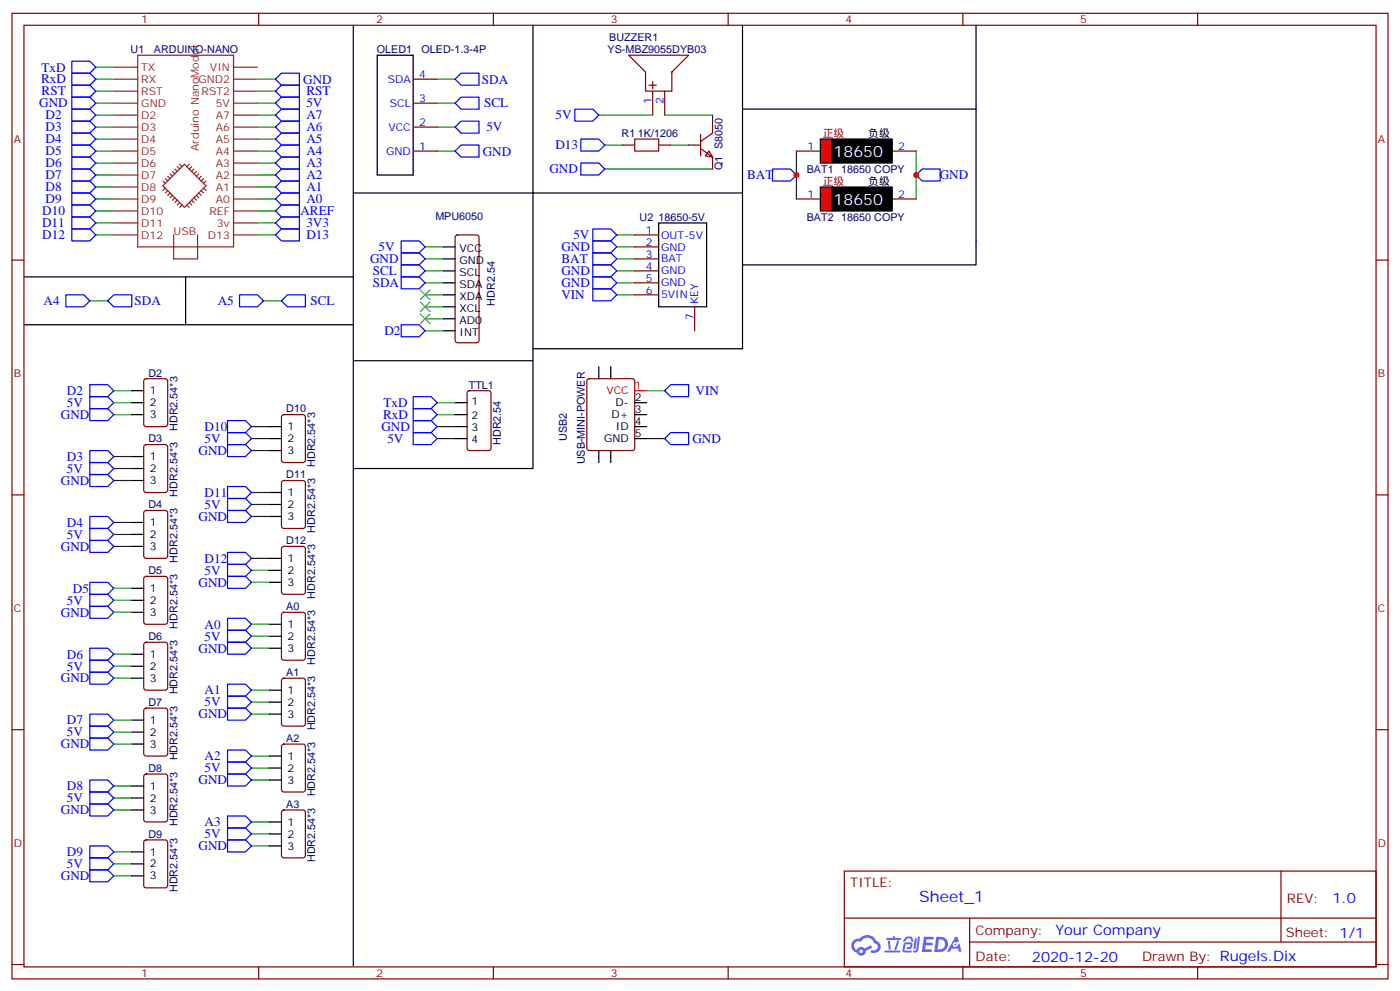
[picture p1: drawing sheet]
<svg xmlns="http://www.w3.org/2000/svg" width="412mm" height="292mm" viewBox="0 0 412 292" stroke-linecap="round" stroke-linejoin="round" font-family="sans-serif">
<path d="M287.5 7.4v24.7h-68.8M287.5 32.1v45.9h-68.8" fill="none" stroke="#000" stroke-width=".35"/>
<path d="M185.2 16.3h17.6l-4.9 4.9v5.6h-7.8v-5.6zM191.2 25.1h2.1M192.3 24v2.1M192.3 26.8v7.1M195.8 26.8v7.1M234.6 44.5h7.1M262.8 44.5h7.1" fill="none" stroke="#870000" stroke-width=".35"/>
<path d="M234.6 44.5v14.1M269.9 44.5v14.1" fill="none" stroke="#008700" stroke-width=".35"/>
<path d="M227.5 49.8h5.3l1.8 1.7-1.8 1.8h-5.3zM269.9 51.5l1.7-1.7h5.3v3.5h-5.3z" fill="none" stroke="#00f" stroke-width=".35"/>
<path d="M241.7 41h3.5v7h-3.5z" fill="#f00" stroke="#000" stroke-width=".35"/>
<path d="M245.2 41h17.6v7h-17.6z" fill="#000" stroke="#000" stroke-width=".35"/>
<path d="M218.7 7.4v49.4h-61.7M218.7 56.8v45.9h-61.7" fill="none" stroke="#000" stroke-width=".35"/>
<path d="M176.4 33.9h15.9M195.8 33.9h14.1v1.8M178.2 49.8h31.7M178.2 42.7h5.2M197.6 42.7h5.2M181.7 79.8h5.3M181.7 76.2h5.3M181.7 72.7h5.3M181.7 69.2h5.3M181.7 86.8h5.3M181.7 83.3h5.3" fill="none" stroke="#008700" stroke-width=".35"/>
<path d="M169.3 32.1h5.3l1.8 1.8-1.8 1.8h-5.3zM171.1 41h5.3l1.8 1.7-1.8 1.8h-5.3zM171.1 48h5.3l1.8 1.8-1.8 1.7h-5.3zM174.6 78h5.3l1.8 1.8-1.8 1.7h-5.3zM174.6 74.5h5.3l1.8 1.7-1.8 1.8h-5.3zM174.6 70.9h5.3l1.8 1.8-1.8 1.8h-5.3zM174.6 67.4h5.3l1.8 1.8-1.8 1.7h-5.3zM174.6 85.1h5.3l1.8 1.7-1.8 1.8h-5.3zM174.6 81.5h5.3l1.8 1.8-1.8 1.8h-5.3z" fill="none" stroke="#00f" stroke-width=".35"/>
<path d="M187 41h7v3.5h-7z" fill="none" stroke="#a10000" stroke-width=".35"/>
<path d="M206.4 39.5v6.4M209.9 35.7v3.5l-3.5 2.5M183.4 42.7h3.6M194 42.7h3.6M202.8 42.7h3.6M206.4 43.8l3.5 2.4v3.6M208.8 44.5l1.1 1.7-2.1-.3zM234.6 58.6h7.1M262.8 58.6h7.1" fill="none" stroke="#870000" stroke-width=".35"/>
<path d="M241.7 55.1h3.5v7h-3.5z" fill="#f00" stroke="#000" stroke-width=".35"/>
<path d="M245.2 55.1h17.6v7h-17.6z" fill="#000" stroke="#000" stroke-width=".35"/>
<g fill="none" stroke="#000" stroke-width=".35">
<path d="M104.1 7.4v74.1h-97M111.1 16.3h10.6v35.2h-10.6zM157 7.4v49.4h-52.9M157 56.8v49.4h-52.9M130.5 72.7h3.6M130.5 76.2h3.6M130.5 79.8h3.6M194 65.7h14.1v24.6h-14.1zM7.1 95.6h97M54.7 81.5v14.1M104.1 81.5v202.9M130.5 83.3h3.6"/>
<path d="M130.5 86.8h3.6M130.5 90.3h3.6M130.5 93.9h3.6M130.5 97.4h3.6M38.8 118.6h3.5M38.8 115h3.5M134.1 118.6h3.5M157 106.2v31.8h-52.9M38.8 122.1h3.5M38.8 134.4h3.5M38.8 138h3.5M79.4 125.6h3.5"/>
<path d="M79.4 129.2h3.5M79.4 132.7h3.5M134.1 122.1h3.5M134.1 125.6h3.5M134.1 129.2h3.5M38.8 141.5h3.5M38.8 153.8h3.5M38.8 157.4h3.5M79.4 152.1h3.5M79.4 145h3.5M79.4 148.6h3.5M38.8 160.9h3.5"/>
<path d="M38.8 173.2h3.5M38.8 176.8h3.5M79.4 171.5h3.5M79.4 164.4h3.5M79.4 168h3.5M38.8 180.3h3.5M38.8 199.7h3.5M38.8 192.7h3.5M38.8 196.2h3.5M79.4 190.9h3.5M79.4 183.8h3.5M79.4 187.4h3.5"/>
<path d="M38.8 219.1h3.5M38.8 212.1h3.5M38.8 215.6h3.5M79.4 210.3h3.5M79.4 203.2h3.5M79.4 206.8h3.5M38.8 238.5h3.5M38.8 231.5h3.5M38.8 235h3.5M79.4 229.7h3.5M79.4 222.6h3.5M79.4 226.2h3.5"/>
<path d="M38.8 257.9h3.5M38.8 250.9h3.5M38.8 254.4h3.5M79.4 249.1h3.5M79.4 242h3.5M79.4 245.6h3.5"/>
</g>
<g fill="none" stroke="#870000" stroke-width=".35">
<path d="M3.5 3.9h405.4v284.4h-405.4zM7.1 7.4h398.2v277.3h-398.2zM76.2 3.9v3.5M145.3 3.9v3.5M214.5 3.9v3.5M283.6 3.9v3.5M352.8 3.9v3.5M121.7 37.4h7.1M121.7 30.4h7.1M121.7 23.3h7.1M121.7 44.5h7.1M3.5 76.6h3.6"/>
<path d="M134.3 69.4l.5-.2h5.6l.5 .2 .2 .5v30.3l-.2 .5-.5 .2h-5.6l-.5-.2-.2-.5v-30.3zM187 69.2h7M187 72.7h7M187 76.2h7M187 79.8h7M405.3 76.6h3.6M187 83.3h7M187 86.8h7M204.6 90.3v7.1M42.6 111.7l.4-.2h5.7l.6 .4 .1 13-.5 .7h-5.9l-.6-.4-.1-13zM137.8 115.2l.5-.2h5.6l.7 .5v16.5l-.4 .6-5.9 .1-.7-.5v-16.5zM42.6 131.1l.4-.2h5.7l.6 .4 .1 13-.5 .7h-5.9l-.6-.4-.1-13z"/>
<path d="M83.1 122.3l.5-.2h5.7l.6 .4 .1 13-.5 .7h-5.9l-.6-.5-.1-12.9zM3.5 145.7h3.6M42.6 150.5l.4-.2h5.7l.6 .4 .1 13-.5 .7h-5.9l-.6-.4-.1-13zM83.1 141.7l.5-.2h5.7l.6 .4 .1 13-.5 .7h-5.9l-.6-.5-.1-12.9zM405.3 145.7h3.6M42.6 169.9l.4-.2h5.7l.6 .5 .1 12.9-.5 .7h-5.9l-.6-.4-.1-13zM83.1 161.1l.5-.2h5.7l.6 .4 .1 13-.5 .7h-5.9l-.6-.4-.1-13zM42.6 189.3l.4-.2h5.7l.6 .5 .1 12.9-.5 .7h-5.9l-.6-.4-.1-13zM83.1 180.5l.5-.2h5.7l.6 .4 .1 13-.5 .7h-5.9l-.6-.4-.1-13zM83.1 199.9l.5-.2h5.7l.6 .4 .1 13-.5 .7h-5.9l-.6-.4-.1-13zM3.5 214.9h3.6M42.6 208.7l.4-.2h5.7l.6 .5 .1 12.9-.5 .7h-5.9l-.6-.4-.1-13z"/>
<path d="M83.1 219.3l.5-.2h5.7l.6 .4 .1 13-.5 .7h-5.9l-.6-.4-.1-13zM405.3 214.9h3.6M42.6 228.1l.4-.2h5.7l.6 .5 .1 12.9-.5 .7h-5.9l-.6-.4-.1-13zM83.1 238.7l.5-.2h5.7l.6 .4 .1 13-.5 .7h-5.9l-.6-.4-.1-13zM42.6 247.5l.4-.2h5.7l.6 .5 .1 12.9-.5 .7h-5.9l-.6-.4-.1-13zM248.7 256.5h156.6v28.2h-156.6zM377.3 256.5v20.9M248.7 270.4h156.5M285.6 277.4h119.6M285.6 270.4v14.1M3.5 284h3.6M76.2 284.7v3.6"/>
<path d="M145.3 284.7v3.6M214.5 284.7v3.6M283.6 284.7v3.6M352.8 284.7v3.6M405.3 284h3.6"/>
</g>
<g fill="none" stroke="#008700" stroke-width=".35">
<path d="M28.2 19.8h5.3M28.2 37.4h5.3M28.2 30.4h5.3M28.2 23.3h5.3M28.2 26.8h5.3M28.2 33.9h5.3M75.8 37.4h5.3M75.8 30.4h5.3M75.8 23.3h5.3M75.8 26.8h5.3M75.8 33.9h5.3M128.8 37.4h5.3"/>
<path d="M128.8 30.4h5.3M128.8 23.3h5.3M28.2 44.5h5.3M28.2 41h5.3M28.2 48h5.3M28.2 51.5h5.3M28.2 55.1h5.3M28.2 58.6h5.3M75.8 44.5h5.3M75.8 41h5.3M75.8 48h5.3M75.8 51.5h5.3"/>
<path d="M75.8 55.1h5.3M75.8 58.6h5.3M128.8 44.5h5.3M28.2 65.7h5.3M28.2 62.1h5.3M28.2 69.2h5.3M75.8 65.7h5.3M75.8 62.1h5.3M75.8 69.2h5.3M125.2 72.7h5.3M125.2 76.2h5.3M125.2 79.8h5.3"/>
<path d="M26.5 88.6h5.2M77.6 88.6h5.3M125.2 83.3h5.3M125.2 86.8h5.3M125.2 90.3h5.3M125.2 93.9h5.3M125.2 97.4h5.3M33.5 118.6h5.3M33.5 115h5.3M128.8 118.6h5.3M33.5 122.1h5.3M33.5 134.4h5.3"/>
<path d="M33.5 138h5.3M74.1 125.6h5.3M74.1 129.2h5.3M74.1 132.7h5.3M128.8 125.6h5.3M128.8 129.2h5.3M128.8 122.1h5.3M33.5 141.5h5.3M33.5 157.4h5.3M33.5 153.8h5.3M74.1 145h5.3M74.1 148.6h5.3"/>
<path d="M74.1 152.1h5.3M33.5 160.9h5.3M33.5 173.2h5.3M33.5 176.8h5.3M74.1 171.5h5.3M74.1 168h5.3M74.1 164.4h5.3M33.5 180.3h5.3M33.5 199.7h5.3M33.5 196.2h5.3M33.5 192.7h5.3M74.1 183.8h5.3"/>
<path d="M74.1 187.4h5.3M74.1 190.9h5.3M33.5 212.1h5.3M33.5 215.6h5.3M33.5 219.1h5.3M74.1 210.3h5.3M74.1 206.8h5.3M74.1 203.2h5.3M33.5 238.5h5.3M33.5 235h5.3M33.5 231.5h5.3M74.1 229.7h5.3"/>
<path d="M74.1 226.2h5.3M74.1 222.6h5.3M33.5 257.9h5.3M33.5 254.4h5.3M33.5 250.9h5.3M74.1 249.1h5.3M74.1 245.6h5.3M74.1 242h5.3"/>
</g>
<g fill="none" stroke="#00f" stroke-width=".35">
<path d="M21.2 18h5.3l1.7 1.8-1.7 1.8h-5.3zM21.2 39.2h5.3l1.7 1.8-1.7 1.7h-5.3zM21.2 35.7h5.3l1.7 1.7-1.7 1.8h-5.3zM21.2 32.1h5.3l1.7 1.8-1.7 1.8h-5.3zM21.2 28.6h5.3l1.7 1.8-1.7 1.7h-5.3zM21.2 25.1h5.3l1.7 1.7-1.7 1.8h-5.3zM21.2 21.6h5.3l1.7 1.7-1.7 1.8h-5.3zM81.1 26.8l1.8-1.7h5.3v3.5h-5.3zM81.1 30.4l1.8-1.8h5.3v3.5h-5.3zM81.1 23.3l1.8-1.7h5.3v3.5h-5.3zM81.1 37.4l1.8-1.7h5.3v3.5h-5.3zM82.9 32.1h5.3v3.6h-5.3l-1.8-1.8z"/>
<path d="M82.9 39.2h5.3v3.5h-5.3l-1.8-1.7zM134.1 37.4l1.7-1.7h5.3v3.5h-5.3zM134.1 30.4l1.7-1.8h5.3v3.5h-5.3zM134.1 23.3l1.7-1.7h5.3v3.5h-5.3zM21.2 56.8h5.3l1.7 1.8-1.7 1.8h-5.3zM21.2 53.3h5.3l1.7 1.8-1.7 1.7h-5.3zM21.2 49.8h5.3l1.7 1.7-1.7 1.8h-5.3zM21.2 46.2h5.3l1.7 1.8-1.7 1.8h-5.3zM21.2 42.7h5.3l1.7 1.8-1.7 1.7h-5.3zM81.1 44.5l1.8-1.8h5.3v3.5h-5.3zM81.1 48l1.8-1.8h5.3v3.6h-5.3zM81.1 51.5l1.8-1.7h5.3v3.5h-5.3z"/>
<path d="M81.1 55.1l1.8-1.8h5.3v3.5h-5.3zM81.1 58.6l1.8-1.8h5.3v3.6h-5.3zM134.1 44.5l1.7-1.8h5.3v3.5h-5.3zM21.2 67.4h5.3l1.7 1.8-1.7 1.7h-5.3zM21.2 63.9h5.3l1.7 1.8-1.7 1.7h-5.3zM21.2 60.4h5.3l1.7 1.7-1.7 1.8h-5.3zM81.1 65.7l1.8-1.8h5.3v3.5h-5.3zM81.1 62.1l1.8-1.7h5.3v3.5h-5.3zM81.1 69.2l1.8-1.8h5.3v3.5h-5.3zM118.2 74.5h5.3l1.7 1.7-1.7 1.8h-5.3zM118.2 70.9h5.3l1.7 1.8-1.7 1.8h-5.3zM118.2 78h5.3l1.7 1.8-1.7 1.7h-5.3z"/>
<path d="M19.4 86.8h5.3l1.8 1.8-1.8 1.7h-5.3zM31.7 88.6l1.8-1.8h5.3v3.5h-5.3zM70.6 86.8h5.2l1.8 1.8-1.8 1.7h-5.2zM82.9 88.6l1.8-1.8h5.3v3.5h-5.3zM118.2 81.5h5.3l1.7 1.8-1.7 1.8h-5.3zM118.2 95.6h5.3l1.7 1.8-1.7 1.8h-5.3zM26.5 113.3h5.2l1.8 1.7-1.8 1.8h-5.2zM26.5 116.8h5.2l1.8 1.8-1.8 1.7h-5.2zM121.7 116.8h5.3l1.8 1.8-1.8 1.7h-5.3zM26.5 120.3h5.2l1.8 1.8-1.8 1.8h-5.2zM26.5 132.7h5.2l1.8 1.7-1.8 1.8h-5.2zM26.5 136.2h5.2l1.8 1.8-1.8 1.7h-5.2z"/>
<path d="M26.5 139.7h5.2l1.8 1.8-1.8 1.8h-5.2zM67 123.9h5.3l1.8 1.7-1.8 1.8h-5.3zM67 127.4h5.3l1.8 1.8-1.8 1.7h-5.3zM67 130.9h5.3l1.8 1.8-1.8 1.7h-5.3zM121.7 127.4h5.3l1.8 1.8-1.8 1.7h-5.3zM121.7 123.9h5.3l1.8 1.7-1.8 1.8h-5.3zM121.7 120.3h5.3l1.8 1.8-1.8 1.8h-5.3zM26.5 159.1h5.2l1.8 1.8-1.8 1.8h-5.2zM26.5 155.6h5.2l1.8 1.8-1.8 1.7h-5.2zM26.5 152.1h5.2l1.8 1.7-1.8 1.8h-5.2zM67 143.3h5.3l1.8 1.7-1.8 1.8h-5.3zM67 146.8h5.3l1.8 1.8-1.8 1.7h-5.3z"/>
<path d="M67 150.3h5.3l1.8 1.8-1.8 1.7h-5.3zM26.5 171.5h5.2l1.8 1.7-1.8 1.8h-5.2zM26.5 175h5.2l1.8 1.8-1.8 1.7h-5.2zM26.5 178.5h5.2l1.8 1.8-1.8 1.8h-5.2zM67 169.7h5.3l1.8 1.8-1.8 1.7h-5.3zM67 166.2h5.3l1.8 1.8-1.8 1.7h-5.3zM67 162.7h5.3l1.8 1.7-1.8 1.8h-5.3zM26.5 197.9h5.2l1.8 1.8-1.8 1.8h-5.2zM26.5 194.4h5.2l1.8 1.8-1.8 1.7h-5.2zM26.5 190.9h5.2l1.8 1.8-1.8 1.7h-5.2zM67 182.1h5.3l1.8 1.7-1.8 1.8h-5.3zM67 185.6h5.3l1.8 1.8-1.8 1.7h-5.3z"/>
<path d="M67 189.1h5.3l1.8 1.8-1.8 1.8h-5.3zM26.5 210.3h5.2l1.8 1.8-1.8 1.7h-5.2zM26.5 213.8h5.2l1.8 1.8-1.8 1.7h-5.2zM26.5 217.3h5.2l1.8 1.8-1.8 1.8h-5.2zM67 208.5h5.3l1.8 1.8-1.8 1.8h-5.3zM67 205h5.3l1.8 1.8-1.8 1.7h-5.3zM67 201.5h5.3l1.8 1.7-1.8 1.8h-5.3zM26.5 236.7h5.2l1.8 1.8-1.8 1.8h-5.2zM26.5 233.2h5.2l1.8 1.8-1.8 1.7h-5.2zM26.5 229.7h5.2l1.8 1.8-1.8 1.7h-5.2zM67 227.9h5.3l1.8 1.8-1.8 1.8h-5.3zM67 224.4h5.3l1.8 1.8-1.8 1.7h-5.3z"/>
<path d="M67 220.9h5.3l1.8 1.7-1.8 1.8h-5.3zM26.5 256.2h5.2l1.8 1.7-1.8 1.8h-5.2zM26.5 252.6h5.2l1.8 1.8-1.8 1.8h-5.2zM26.5 249.1h5.2l1.8 1.8-1.8 1.7h-5.2zM67 247.3h5.3l1.8 1.8-1.8 1.8h-5.3zM67 243.8h5.3l1.8 1.8-1.8 1.7h-5.3zM67 240.3h5.3l1.8 1.7-1.8 1.8h-5.3z"/>
</g>
<g fill="none" stroke="#8c2424" stroke-width=".35">
<path d="M33.5 19.8h7.1M40.6 16.3h28.2v56.4h-28.2zM68.8 19.8h7M33.5 30.4h7.1M33.5 37.4h7.1M33.5 33.9h7.1M33.5 23.3h7.1M33.5 26.8h7.1M68.8 30.4h7M68.8 37.4h7M68.8 33.9h7M68.8 23.3h7"/>
<path d="M68.8 26.8h7M33.5 58.6h7.1M33.5 55.1h7.1M33.5 51.5h7.1M33.5 48h7.1M33.5 44.5h7.1M33.5 41h7.1M48 54.7l6.3-6.3 6.4 6.3-6.4 6.4zM48 53.3l.7 .7M48.7 55.4l-.7 .7M48.7 52.6l.7 .7M49.4 56.1l-.7 .7"/>
<path d="M49.4 51.9l.7 .7M50.1 56.8l-.7 .7M50.1 51.2l.7 .7M50.8 57.5l-.7 .7M50.8 50.5l.7 .7M51.5 58.2l-.7 .7M51.5 49.8l.7 .7M52.2 58.9l-.7 .8M52.2 49.1l.7 .7M52.9 59.7l-.7 .7M52.9 48.4l.7 .7M55.7 48.4l-.7 .7"/>
<path d="M55.7 59.7l.7 .7M56.4 49.1l-.7 .7M56.4 58.9l.7 .8M57.1 49.8l-.7 .7M57.1 58.2l.8 .7M57.9 50.5l-.8 .7M57.9 57.5l.7 .7M58.6 51.2l-.7 .7M58.6 56.8l.7 .7M59.3 51.9l-.7 .7M59.3 56.1l.7 .7M60 52.6l-.7 .7"/>
<path d="M60 55.4l.7 .7M60.7 53.3l-.7 .7M68.8 58.6h7M68.8 55.1h7M68.8 51.5h7M68.8 48h7M68.8 44.5h7M68.8 41h7M33.5 69.2h7.1M33.5 62.1h7.1M33.5 65.7h7.1M51.2 69.2v7h7v-7"/>
<path d="M53.6 60.4l-.7 .7M55 60.4l.7 .7M68.8 69.2h7M68.8 62.1h7M68.8 65.7h7"/>
</g>
<path d="M123.8 85.4l2.8 2.8M123.8 88.9l2.8 2.9M123.8 92.5l2.8 2.8M126.6 85.4l-2.8 2.8M126.6 88.9l-2.8 2.9M126.6 92.5l-2.8 2.8" fill="none" stroke="#3c3" stroke-width=".35"/>
<g fill="#5487ff">
<path d="M272.1 275.8h2.6l.3 .2-.1 .6h-2l-.1 1h1.6l.4 .4-.4 .4h-1.7l-.2 1.1 1.8 .1 .3 .3-.2 .4h-2.9z"/>
<path d="M281.4 275.9h.7l.4 1.3-.7 .3a.74 .74 0 0 0-1.1 .3 .74 .74 0 0 0 .5 1.1 .74 .74 0 0 0 .9-.7l.5-.3 .7 2.4h-.9l-.2-1h-1.9l-.5 1h-.9z"/>
<path d="M269.5 276.3h.6l-.4 2.9a.31 .31 0 0 1-.3 .3 .31 .31 0 0 1-.3-.3z"/>
<path d="M270.4 275.8h.6l-.5 4a.89 .89 0 0 1-.7 .7 .89 .89 0 0 1-.9-.3l1-.5z"/>
<path d="M266.8 276l.6-.2 1.2 .1 .5 1.3-.6 .1-.4-.9-1 .1a.95 .95 0 0 1-1 .8l-.1-.2z"/>
<path d="M266.4 277.7l1.8-.2a1.04 1.04 0 0 1 .6 1.1 1.04 1.04 0 0 1-.8 .9h-.7a.29 .29 0 0 1-.3-.4 .29 .29 0 0 1 .3-.2h.7l.2-.8h-1.4l-.4 1.8h1.9a.29 .29 0 0 1 .3 .3 .29 .29 0 0 1-.3 .3h-2l-.4-.3 .2-2.1z"/>
<path d="M260.5 279.9h4.4a.3 .3 0 0 1 .3 .3 .3 .3 0 0 1-.3 .3h-4.3z"/>
<path d="M264.3 277h.6l-.5 1.6a1.02 1.02 0 0 1-.7 1.2l-.2-.3z"/>
<path d="M261.5 277h.6l.3 2.4-.3 .3-.3-.2z"/>
<path d="M261.1 276.2h1.9l.2-.5h.5l-.1 .5h1.5a.29 .29 0 0 1 .3 .3 .29 .29 0 0 1-.3 .3h-3.9z"/>
<path d="M275.8 275.9l-.6 4.4h1.4a2.27 2.27 0 0 0 2.7-2.3 2.27 2.27 0 0 0-2.7-2.1zM276.6 276.6a1.5 1.5 0 0 1 1.8 1.6 1.5 1.5 0 0 1-1.9 1.3h-.3z"/>
<path d="M251.4 277a2.09 2.09 0 0 0 1 3.5 1.37 1.37 0 0 0 1.5 .9 1.37 1.37 0 0 0 1.1-1.4l2-1-.5-.7-1.8 1a1.4 1.4 0 0 0-2.3 .4 1.32 1.32 0 0 1-.6-1.9 1.32 1.32 0 0 1 1.9-.4 2.02 2.02 0 0 1 2-1.3 2.02 2.02 0 0 1 1.8 1.7 1.09 1.09 0 0 1 1.1 1.3 1.09 1.09 0 0 1-1.6 .7 .41 .41 0 0 0-.5 .3 .41 .41 0 0 0 .4 .5 1.89 1.89 0 0 0 2.4-1.2 1.89 1.89 0 0 0-1.2-2.4 2.98 2.98 0 0 0-5-.6l-1 .1zM253.2 280.1a.52 .52 0 0 1 1 0 .52 .52 0 0 1-1 0z"/>
<circle cx="281.4" cy="278.1" r=".28"/>
</g>
<path d="M195.8 115l1.8-1.7h5.2v3.5h-5.2zM195.8 129.2l1.8-1.8h5.2v3.5h-5.2z" fill="none" stroke="#00f" stroke-width=".35"/>
<path d="M190.5 115h5.3M190.5 129.2h5.3" fill="none" stroke="#008700" stroke-width=".35"/>
<path d="M173.1 111.7l.5-.2h12.7l.6 .4 .1 20.1-.5 .6-12.9 .1-.7-.5v-20z" fill="none" stroke="#870000" stroke-width=".35"/>
<path d="M187 115h3.5" fill="none" stroke="#f00" stroke-width=".35"/>
<path d="M176.4 108v3.5M179.9 108v3.5M187 118.6h3.5M176.4 132.7v3.5M179.9 132.7v3.5M187 122.1h3.5M187 125.6h3.5M187 129.2h3.5" fill="none" stroke="#000" stroke-width=".35"/>
<g fill="#c00">
<circle cx="234.6" cy="51.5" r=".88"/>
<circle cx="269.9" cy="51.5" r=".88"/>
</g>
<g font-size="4.6" fill="#fff">
<text x="245.6" y="46.2">18650</text>
<text x="245.6" y="60.3">18650</text>
</g>
<text font-size="4.6" fill="#00f" x="270.8" y="265.5">Sheet_1</text>
<g font-size="4.2" fill="#00f">
<text x="392.5" y="265.8">1.0</text>
<text x="310.9" y="275.3">Your Company</text>
<text x="304" y="283.1">2020-12-20</text>
</g>
<g font-size="3.9" fill="#00f">
<text x="12.2" y="21.1">TxD</text>
<text x="12.1" y="24.6">RxD</text>
<text x="12.3" y="28.1">RST</text>
<text x="89.3" y="24.7">GND</text>
<text x="90.2" y="28.1">RST</text>
<text x="142" y="24.6">SDA</text>
<text x="11.6" y="31.6">GND</text>
<text x="13.4" y="35.2">D2</text>
<text x="90.2" y="31.6">5V</text>
<text x="90.2" y="35.2">A7</text>
<text x="142.6" y="31.7">SCL</text>
<text x="163.6" y="35.2">5V</text>
<text x="13.4" y="38.7">D3</text>
<text x="90.2" y="38.7">A6</text>
<text x="143.3" y="38.7">5V</text>
<text x="13.4" y="45.8">D5</text>
<text x="13.4" y="42.2">D4</text>
<text x="90.2" y="42.2">A5</text>
<text x="90.2" y="45.7">A4</text>
<text x="142.2" y="45.8">GND</text>
<text x="163.6" y="44">D13</text>
<text x="13.4" y="52.8">D7</text>
<text x="13.4" y="49.3">D6</text>
<text x="90.2" y="49.3">A3</text>
<text x="90.2" y="52.8">A2</text>
<text x="161.9" y="51">GND</text>
<text x="220.1" y="52.8">BAT</text>
<text x="276.8" y="52.9">GND</text>
<text x="13.4" y="59.9">D9</text>
<text x="13.4" y="56.3">D8</text>
<text x="90.2" y="56.3">A1</text>
<text x="90.2" y="59.9">A0</text>
<text x="12.4" y="63.4">D10</text>
<text x="88.5" y="63.4">AREF</text>
<text x="12.4" y="66.9">D11</text>
<text x="12.4" y="70.4">D12</text>
<text x="90.2" y="66.9">3V3</text>
<text x="90.3" y="70.4">D13</text>
<text x="168.9" y="70.4">5V</text>
<text x="109" y="77.3">GND</text>
<text x="111.5" y="73.9">5V</text>
<text x="165.4" y="77.5">BAT</text>
<text x="165.4" y="74">GND</text>
<text x="109.8" y="80.9">SCL</text>
<text x="165.4" y="81">GND</text>
<text x="12.8" y="89.9">A4</text>
<text x="39.6" y="89.9">SDA</text>
<text x="64.1" y="89.9">A5</text>
<text x="91.4" y="89.9">SCL</text>
<text x="109.8" y="84.5">SDA</text>
<text x="165.4" y="88.1">VIN</text>
<text x="165.4" y="84.6">GND</text>
<text x="113.2" y="98.6">D2</text>
<text x="19.7" y="116.3">D2</text>
<text x="19.7" y="119.8">5V</text>
<text x="113" y="119.8">TxD</text>
<text x="204.9" y="116.3">VIN</text>
<text x="17.9" y="123.4">GND</text>
<text x="112.9" y="123.4">RxD</text>
<text x="60.3" y="126.9">D10</text>
<text x="60.3" y="130.4">5V</text>
<text x="112.3" y="126.9">GND</text>
<text x="114.1" y="130.4">5V</text>
<text x="204" y="130.4">GND</text>
<text x="19.7" y="135.7">D3</text>
<text x="58.5" y="133.9">GND</text>
<text x="17.9" y="142.8">GND</text>
<text x="19.7" y="139.2">5V</text>
<text x="60.3" y="146.3">D11</text>
<text x="60.3" y="149.8">5V</text>
<text x="19.7" y="155.1">D4</text>
<text x="58.5" y="153.3">GND</text>
<text x="19.7" y="158.6">5V</text>
<text x="17.9" y="162.2">GND</text>
<text x="60.3" y="165.7">D12</text>
<text x="58.5" y="172.8">GND</text>
<text x="60.3" y="169.2">5V</text>
<text x="19.7" y="178">5V</text>
<text x="21.5" y="174.5">D5</text>
<text x="17.9" y="181.6">GND</text>
<text x="60.3" y="185.1">A0</text>
<text x="60.3" y="188.6">5V</text>
<text x="19.7" y="197.4">5V</text>
<text x="19.7" y="193.9">D6</text>
<text x="58.5" y="192.2">GND</text>
<text x="17.9" y="201">GND</text>
<text x="60.3" y="208">5V</text>
<text x="60.3" y="204.5">A1</text>
<text x="19.7" y="213.3">D7</text>
<text x="58.5" y="211.6">GND</text>
<text x="17.9" y="220.4">GND</text>
<text x="19.7" y="216.8">5V</text>
<text x="60.3" y="227.4">5V</text>
<text x="60.3" y="223.9">A2</text>
<text x="19.7" y="232.7">D8</text>
<text x="58.5" y="231">GND</text>
<text x="17.9" y="239.8">GND</text>
<text x="19.7" y="236.3">5V</text>
<text x="60.3" y="243.3">A3</text>
<text x="58.5" y="250.4">GND</text>
<text x="60.3" y="246.8">5V</text>
<text x="19.7" y="255.7">5V</text>
<text x="19.7" y="252.1">D9</text>
<text x="17.9" y="259.2">GND</text>
</g>
<g font-size="3.9" fill="#800">
<text x="250.5" y="261.1">TITLE:</text>
<text x="379.1" y="265.8">REV:</text>
<text x="287.4" y="275.3">Company:</text>
<text x="378.7" y="275.9">Sheet: 1/1</text>
<text x="287.4" y="283">Date:</text>
<text x="336.4" y="283.1">Drawn By: Rugels.Dix</text>
</g>
<g font-size="3.2" fill="#800">
<text x="41.6" y="6.9">1</text>
<text x="110.8" y="6.9">2</text>
<text x="179.9" y="6.9">3</text>
<text x="249.1" y="6.9">4</text>
<text x="318.2" y="6.9">5</text>
<text x="4.1" y="42">A</text>
<text x="405.9" y="42">A</text>
<text x="4.1" y="111.2">B</text>
<text x="405.9" y="111.2">B</text>
<text x="4.1" y="180.3">C</text>
<text x="405.9" y="180.3">C</text>
<text x="4.1" y="249.4">D</text>
<text x="405.9" y="249.4">D</text>
<text x="41.6" y="287.7">1</text>
<text x="110.8" y="287.7">2</text>
<text x="179.9" y="287.7">3</text>
<text x="249.1" y="287.7">4</text>
<text x="318.2" y="287.7">5</text>
</g>
<g font-size="3.2" fill="#000080">
<text x="38.5" y="15.7">U1</text>
<text x="45.3" y="15.7">ARDUINO-NANO</text>
<text x="111" y="15.7">OLED1</text>
<text x="124.2" y="15.7">OLED-1.3-4P</text>
<text x="179" y="15.7">YS-MBZ9055DYB03</text>
<text x="179.5" y="12.1">BUZZER1</text>
<text x="183.1" y="40.3">R1</text>
<text x="187.9" y="40.3">1K/1206</text>
<text x="212.8" y="50.2" transform="rotate(-90 212.8 50.2)">Q1 S8050</text>
<text x="237.7" y="50.9">BAT1</text>
<text x="247.8" y="50.9">18650 COPY</text>
<text x="128.2" y="64.9">MPU6050</text>
<text x="188.4" y="65">U2</text>
<text x="193.9" y="65">18650-5V</text>
<text x="237.7" y="65">BAT2</text>
<text x="247.8" y="65">18650 COPY</text>
<text x="145.8" y="90.1" transform="rotate(-90 145.8 90.1)">HDR2.54</text>
<text x="43.8" y="110.9">D2</text>
<text x="138.1" y="114.4">TTL1</text>
<text x="84.3" y="121.5">D10</text>
<text x="43.8" y="130.3">D3</text>
<text x="52.3" y="126.9" transform="rotate(-90 52.3 126.9)">HDR2.54*3</text>
<text x="147.6" y="131" transform="rotate(-90 147.6 131)">HDR2.54</text>
<text x="167" y="129.9" transform="rotate(-90 167 129.9)">USB2</text>
<text x="92.9" y="137.5" transform="rotate(-90 92.9 137.5)">HDR2.54*3</text>
<text x="172.3" y="136.7" transform="rotate(-90 172.3 136.7)">USB-MINI-POWER</text>
<text x="84.3" y="140.9">D11</text>
<text x="43.8" y="149.7">D4</text>
<text x="52.3" y="146.3" transform="rotate(-90 52.3 146.3)">HDR2.54*3</text>
<text x="84.3" y="160.3">D12</text>
<text x="92.9" y="156.9" transform="rotate(-90 92.9 156.9)">HDR2.54*3</text>
<text x="52.3" y="165.7" transform="rotate(-90 52.3 165.7)">HDR2.54*3</text>
<text x="43.8" y="169.1">D5</text>
<text x="84.3" y="179.7">A0</text>
<text x="92.9" y="176.3" transform="rotate(-90 92.9 176.3)">HDR2.54*3</text>
<text x="52.3" y="185.1" transform="rotate(-90 52.3 185.1)">HDR2.54*3</text>
<text x="43.8" y="188.5">D6</text>
<text x="92.9" y="195.7" transform="rotate(-90 92.9 195.7)">HDR2.54*3</text>
<text x="84.3" y="199.1">A1</text>
<text x="43.8" y="207.9">D7</text>
<text x="52.3" y="204.5" transform="rotate(-90 52.3 204.5)">HDR2.54*3</text>
<text x="92.9" y="215.1" transform="rotate(-90 92.9 215.1)">HDR2.54*3</text>
<text x="84.3" y="218.5">A2</text>
<text x="43.8" y="227.3">D8</text>
<text x="52.3" y="223.9" transform="rotate(-90 52.3 223.9)">HDR2.54*3</text>
<text x="84.3" y="237.9">A3</text>
<text x="92.9" y="234.5" transform="rotate(-90 92.9 234.5)">HDR2.54*3</text>
<text x="52.3" y="243.3" transform="rotate(-90 52.3 243.3)">HDR2.54*3</text>
<text x="43.8" y="246.7">D9</text>
<text x="92.9" y="253.9" transform="rotate(-90 92.9 253.9)">HDR2.54*3</text>
<text x="52.3" y="262.7" transform="rotate(-90 52.3 262.7)">HDR2.54*3</text>
</g>
<g font-size="3.2" fill="#8d2323">
<text x="41.6" y="20.8">TX</text>
<text x="61.9" y="20.8">VIN</text>
<text x="41.6" y="27.9">RST</text>
<text x="41.6" y="24.4">RX</text>
<text x="58.4" y="24.4">GND2</text>
<text x="59.4" y="27.9">RST2</text>
<text x="41.6" y="35">D2</text>
<text x="41.6" y="31.4">GND</text>
<text x="63.5" y="31.4">5V</text>
<text x="63.5" y="35">A7</text>
<text x="41.6" y="38.5">D3</text>
<text x="63.5" y="38.5">A6</text>
<text x="41.6" y="42">D4</text>
<text x="41.6" y="45.5">D5</text>
<text x="58.6" y="44.5" transform="rotate(-90 58.6 44.5)">Arduino NanoModul</text>
<text x="63.5" y="45.5">A4</text>
<text x="63.5" y="42">A5</text>
<text x="41.6" y="49.1">D6</text>
<text x="41.6" y="52.6">D7</text>
<text x="63.5" y="52.6">A2</text>
<text x="63.5" y="49.1">A3</text>
<text x="41.6" y="56.1">D8</text>
<text x="41.6" y="59.7">D9</text>
<text x="63.5" y="59.7">A0</text>
<text x="63.5" y="56.4">A1</text>
<text x="41.6" y="63.2">D10</text>
<text x="61.7" y="63.2">REF</text>
<text x="41.6" y="66.7">D11</text>
<text x="41.6" y="70.2">D12</text>
<text x="51.2" y="69.2">USB</text>
<text x="61.3" y="70.2">D13</text>
<text x="63.8" y="66.7">3v</text>
</g>
<g font-size="3.2" fill="#00f">
<text x="123.5" y="23">4</text>
<text x="114.2" y="24.4">SDA</text>
<text x="114.9" y="31.4">SCL</text>
<text x="123.5" y="30">3</text>
<text x="191.9" y="30.6" transform="rotate(-90 191.9 30.6)">1</text>
<text x="195.4" y="30.6" transform="rotate(-90 195.4 30.6)">2</text>
<text x="114.4" y="38.5">VCC</text>
<text x="123.5" y="37.1">2</text>
<text x="113.7" y="45.5">GND</text>
<text x="123.5" y="44.1">1</text>
<text x="237.9" y="44.1">1</text>
<text x="264.6" y="44.1">2</text>
<text x="237.9" y="58.2">1</text>
<text x="264.6" y="58.2">2</text>
<text x="190.2" y="68.8">1</text>
<text x="194.7" y="70.2">OUT-5V</text>
<text x="190.2" y="72.4">2</text>
<text x="190.2" y="75.9">3</text>
<text x="194.7" y="73.8">GND</text>
<text x="194.7" y="77.3">BAT</text>
<text x="190.2" y="79.4">4</text>
<text x="190.2" y="82.9">5</text>
<text x="194.7" y="80.8">GND</text>
<text x="190.2" y="86.5">6</text>
<text x="194.7" y="84.3">GND</text>
<text x="194.7" y="87.9">5VIN</text>
<text x="205.7" y="89.6" transform="rotate(-90 205.7 89.6)">KEY</text>
<text x="204.3" y="94.1" transform="rotate(-90 204.3 94.1)">7</text>
</g>
<g font-size="3.2" fill="#f00">
<text x="242.4" y="40.3">正级</text>
<text x="242.4" y="54.4">正级</text>
<text x="178.6" y="116.1">VCC</text>
<text x="187" y="114.7">1</text>
</g>
<g font-size="3.2">
<text x="255.8" y="40.3">负级</text>
<text x="255.8" y="54.4">负级</text>
<text x="135.4" y="74.1">VCC</text>
<text x="135.4" y="77.6">GND</text>
<text x="135.4" y="81.2">SCL</text>
<text x="135.4" y="84.7">SDA</text>
<text x="135.4" y="88.2">XDA</text>
<text x="135.4" y="91.8">XCL</text>
<text x="135.4" y="95.3">AD0</text>
<text x="135.4" y="98.8">INT</text>
<text x="44.1" y="116.1">1</text>
<text x="44.1" y="119.6">2</text>
<text x="138.9" y="119.3">1</text>
<text x="181.3" y="119.6">D-</text>
<text x="187" y="118.2">2</text>
<text x="44.1" y="123.2">3</text>
<text x="138.9" y="123.5">2</text>
<text x="180.2" y="123.2">D+</text>
<text x="187" y="121.7">3</text>
<text x="187" y="125.3">4</text>
<text x="84.7" y="126.7">1</text>
<text x="84.7" y="130.2">2</text>
<text x="138.9" y="127">3</text>
<text x="138.9" y="130.6">4</text>
<text x="177.9" y="130.2">GND</text>
<text x="181.4" y="126.7">ID</text>
<text x="187" y="128.8">5</text>
<text x="44.1" y="135.5">1</text>
<text x="84.7" y="133.7">3</text>
<text x="44.1" y="142.6">3</text>
<text x="44.1" y="139">2</text>
<text x="84.7" y="146.1">1</text>
<text x="84.7" y="149.6">2</text>
<text x="44.1" y="154.9">1</text>
<text x="84.7" y="153.1">3</text>
<text x="44.1" y="162">3</text>
<text x="44.1" y="158.4">2</text>
<text x="84.7" y="165.5">1</text>
<text x="84.7" y="172.5">3</text>
<text x="84.7" y="169">2</text>
<text x="44.1" y="174.3">1</text>
<text x="44.1" y="177.8">2</text>
<text x="44.1" y="181.4">3</text>
<text x="84.7" y="184.9">1</text>
<text x="84.7" y="191.9">3</text>
<text x="84.7" y="188.4">2</text>
<text x="44.1" y="193.7">1</text>
<text x="44.1" y="197.2">2</text>
<text x="44.1" y="200.8">3</text>
<text x="84.7" y="204.3">1</text>
<text x="84.7" y="207.8">2</text>
<text x="44.1" y="213.1">1</text>
<text x="84.7" y="211.3">3</text>
<text x="44.1" y="220.2">3</text>
<text x="44.1" y="216.6">2</text>
<text x="84.7" y="223.7">1</text>
<text x="84.7" y="227.2">2</text>
<text x="44.1" y="232.5">1</text>
<text x="84.7" y="230.8">3</text>
<text x="44.1" y="239.6">3</text>
<text x="44.1" y="236">2</text>
<text x="84.7" y="243.1">1</text>
<text x="44.1" y="251.9">1</text>
<text x="84.7" y="250.2">3</text>
<text x="84.7" y="246.6">2</text>
<text x="44.1" y="255.4">2</text>
<text x="44.1" y="259">3</text>
</g>
</svg>
